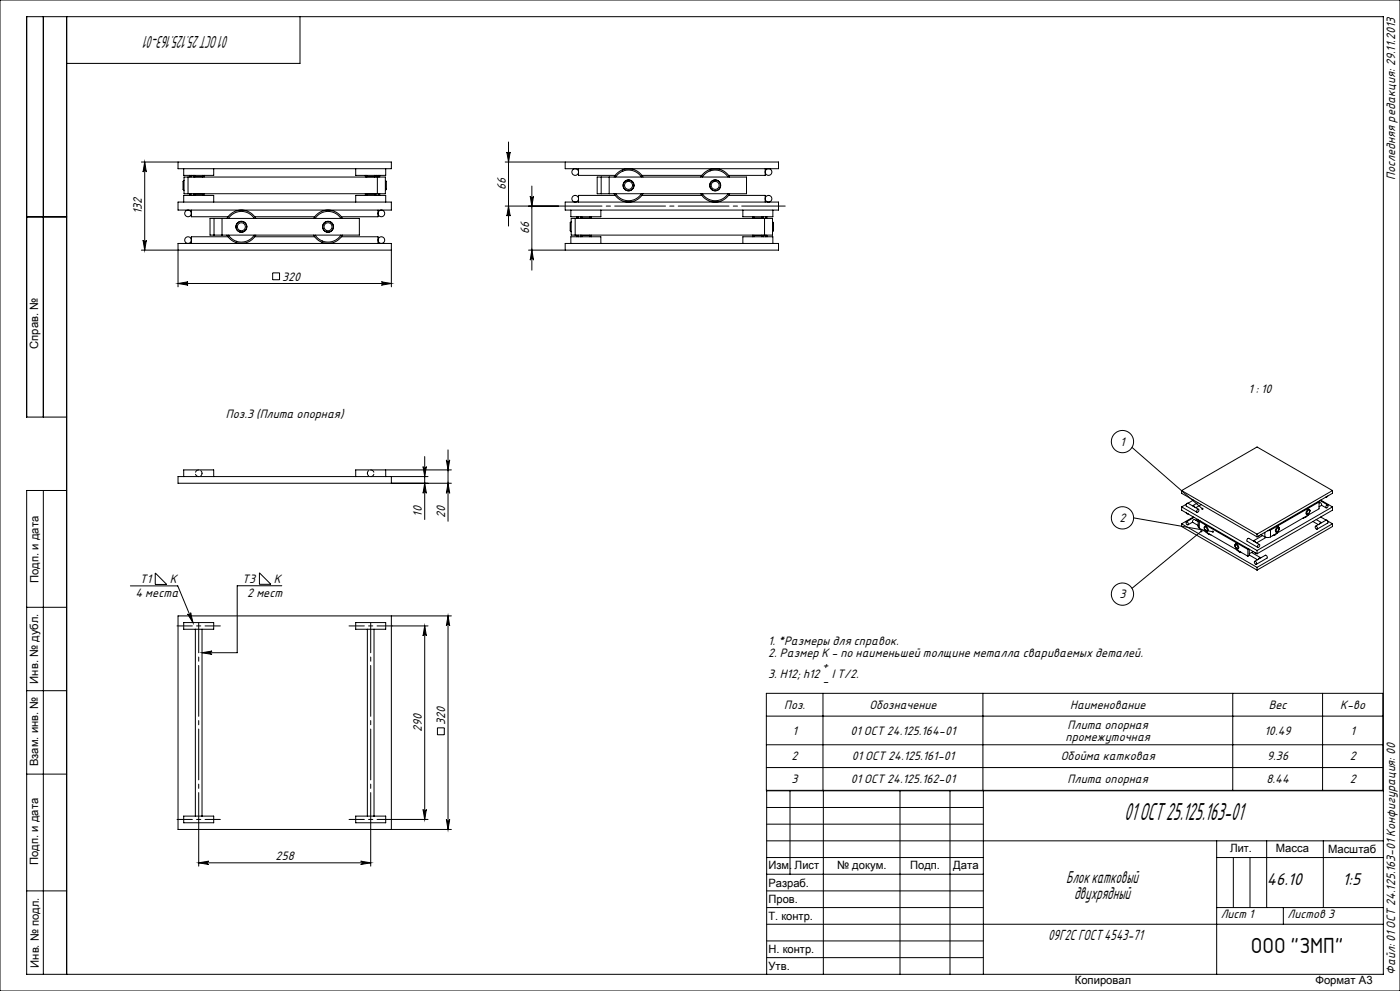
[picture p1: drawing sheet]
<svg xmlns="http://www.w3.org/2000/svg" width="420mm" height="297mm" viewBox="0 0 420 297" stroke-linecap="round" stroke-linejoin="round" font-family="sans-serif">
<g fill="none" stroke="#000" stroke-width=".3">
<path d="M0 0h420v297h-420zM13 5v120M20 5v287M90 5v14h-70M43.4 48.6l.5 3a.5 .5 0 0 0-.5-.5 .5 .5 0 0 0-.5 .5zM43.4 48.6v26.4M53.4 48.6v2h64v-2h-75M55.1 50.6v2h9v-2M55.2 54.1l-.3 .3v2.4l.3 .3M56.4 53.1v5M56.9 58.1v.5M56.9 52.6v.5"/>
<path d="M57.3 52.6v.5M57.3 58.1v.5M58 58.1v.5M58 52.6v.5M58.4 52.6v.5M58.4 58.1v.5M58.4 58.2h2.4M58.4 53h2.4M60.8 58.1v.5M60.8 52.6v.5M61.2 52.6v.5M61.2 58.1v.5"/>
<path d="M106.7 50.6v2h9v-2M109.6 58.1v.5M109.6 52.6v.5M110 52.6v.5M110 58.1v.5M110 58.2h2.4M110 53h2.4M112.4 58.1v.5M112.4 52.6v.5M112.8 52.6v.5M112.8 58.1v.5M113.2 53.1h2.4v5h-2.4"/>
<path d="M113.2 53.1h-58v5h58M113.2 53.1v5M113.5 58.1v.5M113.5 52.6v.5M113.9 52.6v.5M113.9 58.1v.5M115.6 54.1l.3 .3v2.4l-.3 .3M151.6 48.6h82v2h-64v-2M152.1 45.6a.5 .5 0 0 0 .5 .4 .5 .5 0 0 0 .5-.4l-.5 3zM152.6 42.6v25.2M159.1 58.8a.5 .5 0 0 0 .5 .4 .5 .5 0 0 0 .5-.4l-.5 3zM159.6 55.8v25.2"/>
<path d="M173.6 50.6v2h11M180.4 53.1h2.4M180.4 58.1h2.4M180.4 53.1h-1.2v5h1.2M180.4 53.1v5M182.8 53.1h41.2v5h-41.2M182.8 53.1v5M184.2 53.1a5 5 0 0 1 8.7 0M184.2 58.1a5 5 0 0 0 8.7 0M184.6 58.6h-11v2M184.7 53.1a4.6 4.6 0 0 1 7.7 0M184.7 58.1a4.6 4.6 0 0 0 7.7 0"/>
<path d="M192.6 58.6h18M192.6 52.6h18M210.2 53.1a5 5 0 0 1 8.7 0M210.2 58.1a5 5 0 0 0 8.7 0M210.7 53.1a4.6 4.6 0 0 1 7.7 0M210.7 58.1a4.6 4.6 0 0 0 7.7 0M218.6 58.6h11v2M229.6 50.6v2h-11M8 65h12M42.9 72a.5 .5 0 0 0 .5 .4 .5 .5 0 0 0 .5-.4l-.5 3zM53.4 60.6h64v2.4h-64zM55.1 60.6v-2h9v2"/>
<path d="M57.4 63v2h11M64.2 65.5h2.4M64.2 70.5h2.4M64.2 65.5h-1.2v5h1.2M64.2 65.5v5M66.6 65.5v5M66.6 65.5h41.2v5h-41.2M68.1 70.5a5 5 0 0 0 8.6 0M68.1 65.5a5 5 0 0 1 8.6 0M68.4 71h-11v2M68.5 70.5a4.6 4.6 0 0 0 7.8 0M68.5 65.5a4.6 4.6 0 0 1 7.8 0"/>
<path d="M76.4 71h18M76.4 65h18M94.1 70.5a5 5 0 0 0 8.6 0M94.1 65.5a5 5 0 0 1 8.6 0M94.5 70.5a4.6 4.6 0 0 0 7.8 0M94.5 65.5a4.6 4.6 0 0 1 7.8 0M102.4 71h11v2M106.7 60.6v-2h9v2M113.4 63v2h-11M117.4 75h-75M151.6 61.8h16M152.6 61.8l.5 3a.5 .5 0 0 0-.5-.5 .5 .5 0 0 0-.5 .5z"/>
<path d="M159.6 75l.5 3a.5 .5 0 0 0-.5-.5 .5 .5 0 0 0-.5 .5zM169.6 75v-2h64v2h-75M169.6 60.6h64v2.4h-64zM171.3 63v2h9v-2M171.3 73v-2h9v2M171.4 66.5l-.3 .3v2.4l.3 .3M172.6 65.5v5M173.1 70.5v.5M173.1 65v.5M173.5 65v.5M173.5 70.5v.5M174.2 70.5v.5"/>
<path d="M174.2 65v.5M174.6 65v.5M174.6 70.5v.5M174.6 70.6h2.4M174.6 65.4h2.4M177 70.5v.5M177 65v.5M177.4 65v.5M177.4 70.5v.5M222.9 63v2h9v-2M222.9 73v-2h9v2M225.8 70.5v.5"/>
<path d="M225.8 65v.5M226.2 65v.5M226.2 70.5v.5M226.2 70.6h2.4M226.2 65.4h2.4M228.6 70.5v.5M228.6 65v.5M229 65v.5M229 70.5v.5M229.4 65.5h2.4v5h-2.4M229.4 65.5h-58v5h58M229.4 65.5v5"/>
<path d="M229.7 70.5v.5M229.7 65v.5M230.1 65v.5M230.1 70.5v.5M231.8 66.5l.3 .3v2.4l-.3 .3M53.4 85l3-.5a.5 .5 0 0 0-.5 .5 .5 .5 0 0 0 .5 .5zM53.4 86v-13h64v13M53.4 85h64M81.8 81.8h2.1v2h-2.1zM114.4 84.5l3 .5-3 .5a.5 .5 0 0 0 .5-.5 .5 .5 0 0 0-.5-.5zM20 125h-12v-120h407v287h-407v-145h12M126.9 139.8a.5 .5 0 0 0 .5 .5 .5 .5 0 0 0 .5-.5l-.5 3z"/>
<path d="M127.4 136.8v18.9M133.9 137.8a.5 .5 0 0 0 .5 .5 .5 .5 0 0 0 .5-.5l-.5 3zM134.4 134.8v21.4M339.6 134.1l21.1 18.4M13 147v145M55.1 142.8v-2h9v2M115.7 140.8v2M117.4 142.8v2M127.4 144.8l.5 3a.5 .5 0 0 0-.5-.4 .5 .5 0 0 0-.5 .4zM128.4 142.8h-75v2h82M134.4 144.8l.5 3a.5 .5 0 0 0-.5-.4 .5 .5 0 0 0-.5 .4zM135.4 140.8h-28.7v2"/>
<path d="M340.1 155.2l23.8 4.1M354.5 147v.8l22.6 13.1M354.5 151.9v1l22.6 13.1M354.5 157v.8l22.6 13.1M354.5 147l22.6 13.1M354.5 147l22.6-13 22.6 13M354.5 157l22.6 13M354.5 151.9l22.6 13.1M355.9 156.4l.5 .2a.37 .37 0 0 1 .1 .5 .37 .37 0 0 1-.4 .2 .37 .37 0 0 1-.3-.4zM355.9 153.7l.5 .3M355.9 151.1l-1.4 .8M356.4 150.8l-.5 .2v.7l3.2 1.8"/>
<path d="M356.4 150.8l3.2 1.9M356.4 154h.1M357.8 151.6l.3-.1 .3 .5M357.8 156.5l-1.4 .8M358 154.9l-3.5 2.1M358 149.9l-1.6 .9M358.2 155.1l-2.3 1.3M359.2 152.8a.31 .31 0 0 1 .5 0 .31 .31 0 0 1-.1 .4 .35 .35 0 0 1-.6 .3 .35 .35 0 0 1 .1-.6zM359.2 155.6l-.5 .3M359.4 150.7l-1.6 .8M359.4 156.3l-1.1-.6-.6 .6 .1 .2 1.6 1M359.8 156.2l-.4-.4v2.1l.4 .4"/>
<path d="M359.8 156.2l14.6 8.5M359.8 156.2v2.1M359.8 158.3l14.6 8.4M360 156.1l-.2 .1M360.4 151.2l-1.7 1M360.4 159.2l-20.8 17.1M361.4 158.1a.54 .54 0 0 1 .7 .2 .54 .54 0 0 1-.3 .7l-.4-.5zM361.4 157.8a.85 .85 0 0 1 .9 .4 .85 .85 0 0 1-.2 1l-.6-.5zM361.5 157.7h.1M361.6 157.7l-.3 .6M361.7 159h.7M361.8 159.4l1.3 .8"/>
<path d="M362.3 159.1h.1M362.4 160l.9 .3M379.5 159.6v1.3M380.9 158.7l.2 .2M381.1 158.9l-.8 .2M381.1 158.9v2M382.7 159.3h.5M382.7 159.3l.1 .1M383 158.2a.47 .47 0 0 1 .7-.1 .47 .47 0 0 1 0 .7l-.2 .3a.49 .49 0 0 1-.8 .3 .49 .49 0 0 1 0-.8zM383.2 158.4a.39 .39 0 0 1 .6 0 .39 .39 0 0 1-.2 .6 .39 .39 0 0 1-.6 .3 .39 .39 0 0 1 0-.7zM383.3 159.7l-1.4 .7M383.3 159.2l-.1 .1"/>
<path d="M383.4 157.9l.3 .2v.4M383.5 157.9l.1 .1M391 155.2h.1M391.8 154.9l-.8 .3M391.9 154l.1 .1M392.2 152.9a.47 .47 0 0 1 .7-.1 .47 .47 0 0 1 0 .7l-.2 .3a.49 .49 0 0 1-.8 .3 .49 .49 0 0 1 0-.8zM392.4 153a.39 .39 0 0 1 .6 .1 .39 .39 0 0 1-.3 .6 .39 .39 0 0 1-.6 .2 .39 .39 0 0 1 .1-.6zM392.5 154.4l-1.4 .7M392.5 153.9l-.6 .1M392.6 152.6l.3 .2v.4M392.7 152.6l.1 .1M393.9 156.3l1.6 .9"/>
<path d="M394.6 157.7l.5 .3a.37 .37 0 0 1 .2 .5 .37 .37 0 0 1-.5 .1 .37 .37 0 0 1-.2-.5zM394.9 155.7l1.5 .9M395.5 150.3l.2 .2M395.7 150.7h.5l.3 .5-.1 .3-.7 .4M395.7 150.5l-14.6 8.4M395.7 150.5v2l-14.6 8.4M396 150l2.3 1.3M396.2 154.9l1.6 1M396.2 149.9l3.5 2M396.5 156.7l-.3-.1-.4 .4M396.5 151.4l1.3 .8M397.8 148.9h.1"/>
<path d="M397.8 155.9l.5 .2 .1 .6-3.2 1.9M397.8 155.9l-3.1 1.8M397.9 151.5a.34 .34 0 0 1 .6 0 .34 .34 0 0 1-.2 .5 .33 .33 0 0 1-.5 .2 .33 .33 0 0 1 0-.6zM398.3 148.7l-.5 .2M398.3 156.2l1.4 .8M399.7 147v.8l-22.6 13.1M399.7 151.9v1l-22.6 13.1M399.7 157v.8l-22.6 13.1M399.7 147l-22.6 13.1M399.7 157l-22.6 13M399.7 151.9l-22.6 13.1M39.1 175.6h14.2l4.6 11"/>
<path d="M46.6 171.7l3.4 3.5h-3.4zM77.8 171.7l3.5 3.4h-3.5zM84.5 175.5h-13.3v20.1h-10.6M370.6 163.1a.85 .85 0 0 1 .9 .4 .85 .85 0 0 1-.2 1l-.7-.6zM370.6 163.4a.53 .53 0 0 1 .7 .2 .53 .53 0 0 1-.3 .7l-.5-.5zM370.7 163h.1M370.8 163l-.3 .6M370.9 164.3l.4 .2 .3-.2M371 164.7l1.3 .8M371.5 164.4h.1M371.6 165.3l.9 .3M374.4 164.7v2"/>
<path d="M374.6 164.5l-.2 .2M374.8 166.3l2.4 1.5M374.8 164.6v1.9l-.4 .2M375.5 165.6l2.6 1.5M376 165.3l-1.2 .7M376 162.1h.4l.3 .4M376.4 168.3l.5 .2a.37 .37 0 0 1 .1 .5 .37 .37 0 0 1-.5 .2 .37 .37 0 0 1-.2-.5zM376.4 165.6l.5 .2M376.4 168.2l3.2-1.8 .5 .3v.6l-3.2 1.8M376.9 165.8h.1M377.1 160.1v.8M377.1 165v1"/>
<path d="M377.1 170v.9M377.3 160.8h.1M377.5 163.3a.31 .31 0 0 1 .4 0 .31 .31 0 0 1-.1 .5 .35 .35 0 0 1-.5 .2 .35 .35 0 0 1 .1-.6zM377.8 163.2l-3.2-1.9-.5 .4v.5l3.2 1.8M377.8 160.5l-.5 .3M378.2 167.2h-.3l-.3 .4M378.3 160.2l1.2 .7M378.8 160.5l-2.7 1.6M379.5 160.9l.7 .2 .9-.2M379.8 161.1l-2.8 1.6M382.6 160.2l-.8 .3M8 182h12"/>
<path d="M56.3 184a.5 .5 0 0 0 .6 .3 .5 .5 0 0 0 .3-.7l.7 3zM58.6 188.6h2M58.6 188.6h-3.5v-2h9v2h-3.5M58.6 188.6v56M60.6 195.6l3-.5a.5 .5 0 0 0-.5 .5 .5 .5 0 0 0 .5 .5zM60.6 188.6v56M110.2 188.6h2M110.2 188.6h-3.5v-2h9v2h-3.5M110.2 188.6v56M112.2 188.6v56M117.4 184.6v64M117.7 187.6h10.7"/>
<path d="M127.4 187.6v58M127.4 187.6l.5 3a.5 .5 0 0 0-.5-.5 .5 .5 0 0 0-.5 .5zM134.4 184.6l.5 3a.5 .5 0 0 0-.5-.5 .5 .5 0 0 0-.5 .5zM134.4 184.6v64M135.4 184.6h-82v64h82M8 207h12M131.2 218.1h2.1v2.1h-2.1zM229.9 207.8h185v29.1h-185zM229.9 214.6h185M246.9 207.8v29.1M294.9 207.8v29.1M369.8 207.8v29.1"/>
<path d="M396.8 207.8v29.1M8 232h12M229.9 223.2h185M229.9 230h185M237 237v25M247 237v55M270 237v55M285 237v55M295 237v55M415 237h-185v55M58.6 244.6h2M58.6 244.6h-3.5v2h9v-2h-3.5"/>
<path d="M59.6 258.6l3-.5a.5 .5 0 0 0-.5 .5 .5 .5 0 0 0 .5 .5zM59.6 246.6v13M59.6 258.6h51.6M108.2 258.1l3 .5-3 .5a.5 .5 0 0 0 .5-.5 .5 .5 0 0 0-.5-.5zM110.2 244.6h2M110.2 244.6h-3.5v2h9v-2h-3.5M111.2 246.6v13M117.7 245.6h10.7M126.9 242.6a.5 .5 0 0 0 .5 .5 .5 .5 0 0 0 .5-.5l-.5 3zM133.9 245.6a.5 .5 0 0 0 .5 .5 .5 .5 0 0 0 .5-.5l-.5 3zM230 257h65M230 242h65"/>
<path d="M230 247h65M230 252h185M365 252v40M365 257h50M370 257v15M375 257v15M380 252v20M397 252v20M8 267h12M230 262h65M230 267h65M230 272h65"/>
<path d="M230 277h185M365 272h50M385 272v5M230 282h65M230 287h65"/>
<circle cx="172.6" cy="51.6" r="1"/>
<circle cx="172.6" cy="59.6" r="1"/>
<circle cx="188.6" cy="55.6" r="1.65"/>
<circle cx="188.6" cy="55.6" r="1.6"/>
<circle cx="188.6" cy="55.6" r="1.2"/>
<circle cx="214.6" cy="55.6" r="1.65"/>
<circle cx="214.6" cy="55.6" r="1.6"/>
<circle cx="214.6" cy="55.6" r="1.2"/>
<circle cx="230.6" cy="59.6" r="1"/>
<circle cx="230.6" cy="51.6" r="1"/>
<circle cx="56.4" cy="64" r="1"/>
<circle cx="56.4" cy="72" r="1"/>
<circle cx="72.4" cy="68" r="1.65"/>
<circle cx="72.4" cy="68" r="1.2"/>
<circle cx="72.4" cy="68" r="1.6"/>
<circle cx="98.4" cy="68" r="1.2"/>
<circle cx="98.4" cy="68" r="1.65"/>
<circle cx="98.4" cy="68" r="1.6"/>
<circle cx="114.4" cy="72" r="1"/>
<circle cx="114.4" cy="64" r="1"/>
<circle cx="336.7" cy="132.3" r="3.3"/>
<circle cx="336.7" cy="155.2" r="3.3"/>
<circle cx="336.7" cy="178.1" r="3.3"/>
</g>
<path d="M53.1 187.6h13M104.7 187.6h13M66.1 245.6h-13M117.7 245.6h-13" fill="none" stroke="#000" stroke-width=".3" stroke-dasharray="15.2 1.3 1.3 1.3" stroke-dashoffset="10.6"/>
<path d="M111.2 186.6v60M59.6 246.6v-60" fill="none" stroke="#000" stroke-width=".3" stroke-dasharray="15.2 1.3 1.3 1.3" stroke-dashoffset="6.2"/>
<path d="M167.6 61.8h68" fill="none" stroke="#000" stroke-width=".3" stroke-dasharray="15.2 1.3 1.3 1.3" stroke-dashoffset="2.2"/>
<g fill="#000">
<path d="M152.1 45.6a.5 .5 0 0 0 .5 .4 .5 .5 0 0 0 .5-.4l-.5 3zM152.6 61.8l.5 3a.5 .5 0 0 0-.5-.5 .5 .5 0 0 0-.5 .5zM159.1 58.8a.5 .5 0 0 0 .5 .4 .5 .5 0 0 0 .5-.4l-.5 3zM159.6 75l.5 3a.5 .5 0 0 0-.5-.5 .5 .5 0 0 0-.5 .5zM133.9 137.8a.5 .5 0 0 0 .5 .5 .5 .5 0 0 0 .5-.5l-.5 3zM134.4 144.8l.5 3a.5 .5 0 0 0-.5-.4 .5 .5 0 0 0-.5 .4zM126.9 139.8a.5 .5 0 0 0 .5 .5 .5 .5 0 0 0 .5-.5l-.5 3zM127.4 144.8l.5 3a.5 .5 0 0 0-.5-.4 .5 .5 0 0 0-.5 .4zM127.4 187.6l.5 3a.5 .5 0 0 0-.5-.5 .5 .5 0 0 0-.5 .5zM126.9 242.6a.5 .5 0 0 0 .5 .5 .5 .5 0 0 0 .5-.5l-.5 3z"/>
<path d="M42.9 72a.5 .5 0 0 0 .5 .4 .5 .5 0 0 0 .5-.4l-.5 3zM43.4 48.6l.5 3a.5 .5 0 0 0-.5-.5 .5 .5 0 0 0-.5 .5z"/>
<path d="M53.4 85l3-.5a.5 .5 0 0 0-.5 .5 .5 .5 0 0 0 .5 .5zM114.4 84.5l3 .5-3 .5a.5 .5 0 0 0 .5-.5 .5 .5 0 0 0-.5-.5z"/>
<path d="M360.5 152.3v.5l.5-.1-.3-.2 .3 .2v-.4zM363.6 159.1v.5h.5l.1-.2-.3-.1 .3 .1-.1-.2zM360.2 159a.33 .33 0 0 0 0 .4 .33 .33 0 0 0 .4 0 .33 .33 0 0 0 .1-.4l-.3 .2 .3-.2zM56.3 184a.5 .5 0 0 0 .6 .3 .5 .5 0 0 0 .3-.7l.7 3zM60.6 195.6l3-.5a.5 .5 0 0 0-.5 .5 .5 .5 0 0 0 .5 .5z"/>
<path d="M108.2 258.1l3 .5-3 .5a.5 .5 0 0 0 .5-.5 .5 .5 0 0 0-.5-.5zM59.6 258.6l3-.5a.5 .5 0 0 0-.5 .5 .5 .5 0 0 0 .5 .5z"/>
<path d="M133.9 245.6a.5 .5 0 0 0 .5 .5 .5 .5 0 0 0 .5-.5l-.5 3zM134.4 184.6l.5 3a.5 .5 0 0 0-.5-.5 .5 .5 0 0 0-.5 .5z"/>
</g>
<path d="M60.6 141.8a1 1 0 0 0-1.4-.9 1 1 0 0 0-.2 1.7 1 1 0 0 0 1.6-.5v-.3M110.2 141.8a1 1 0 0 1 1.4-.9 1 1 0 0 1 .2 1.7 1 1 0 0 1-1.6-.5v-.3" fill="none" stroke="#000" stroke-width=".3" stroke-dasharray="1.3 .6" stroke-dashoffset=".4"/>
<text font-size="7.3" x="337.2" y="245.9">01 ОСТ 25.125.163-01</text>
<text font-size="6.3" x="375.2" y="285.5">ООО &quot;ЗМП&quot;</text>
<g font-size="5.1">
<text x="68.6" y="10.7" transform="rotate(-180 68.6 10.7)">01 ОСТ 25.125.163-01</text>
<text x="319.9" y="264.5">Блок катковый</text>
<text x="322.2" y="269.5">двухрядный</text>
<text x="380.1" y="265.3">46.10</text>
<text x="402.8" y="265.3">1:5</text>
</g>
<text font-size="4.4" x="314.4" y="281.8">09Г2С ГОСТ 4543-71</text>
<g font-size="3.7">
<text x="151.7" y="57" transform="rotate(-90 151.7 57)">66</text>
<text x="418.5" y="54.1" transform="rotate(-90 418.5 54.1)">Последняя редакция: 29.11.2013</text>
<text x="42.6" y="64.2" transform="rotate(-90 42.6 64.2)">132</text>
<text x="158.7" y="70.2" transform="rotate(-90 158.7 70.2)">66</text>
<text x="84.6" y="84.1">320</text>
<text x="374.5" y="117.8">1 : 10</text>
<text x="67.8" y="125.4">Поз.3 (Плита опорная)</text>
<text x="336.1" y="133.6">1</text>
<text x="126.6" y="154.8" transform="rotate(-90 126.6 154.8)">10</text>
<text x="133.6" y="155.3" transform="rotate(-90 133.6 155.3)">20</text>
<text x="335.8" y="156.5">2</text>
<text x="40.6" y="178.9">4 места</text>
<text x="41.9" y="174.8">Т1</text>
<text x="50.9" y="174.8">К</text>
<text x="72.7" y="174.7">Т3</text>
<text x="74.2" y="178.9">2 мест</text>
<text x="82.2" y="174.7">К</text>
<text x="335.8" y="179.3">3</text>
<text x="230.5" y="193.3">1. *Размеры для справок.</text>
<text x="230.5" y="196.9">2. Размер К - по наименьшей толщине металла свариваемых деталей.</text>
<text x="230.5" y="203.3">3. H12; h12</text>
<text x="246.8" y="200.4">+</text>
<text x="249.5" y="203.3">I T/2.</text>
<text x="246.8" y="205.4">-</text>
<text x="235.3" y="212.5">Поз.</text>
<text x="260.8" y="212.5">Обозначение</text>
<text x="321.1" y="212.5">Наименование</text>
<text x="380.6" y="212.5">Вес</text>
<text x="402.1" y="212.5">К-во</text>
<text x="126.6" y="219.3" transform="rotate(-90 126.6 219.3)">290</text>
<text x="133.6" y="217.4" transform="rotate(-90 133.6 217.4)">320</text>
<text x="237.7" y="220.2">1</text>
<text x="255.1" y="220.2">01 ОСТ 24.125.164-01</text>
<text x="319.7" y="222">промежуточная</text>
<text x="320.3" y="218.4">Плита опорная</text>
<text x="379.4" y="220.2">10.49</text>
<text x="405.2" y="220.2">1</text>
<text x="237.5" y="227.9">2</text>
<text x="255.5" y="227.9">01 ОСТ 24.125.161-01</text>
<text x="318.2" y="227.9">Обойма катковая</text>
<text x="380.2" y="227.9">9.36</text>
<text x="404.9" y="227.9">2</text>
<text x="237.5" y="234.7">3</text>
<text x="255.2" y="234.7">01 ОСТ 24.125.162-01</text>
<text x="320.3" y="234.7">Плита опорная</text>
<text x="379.9" y="234.7">8.44</text>
<text x="404.9" y="234.7">2</text>
<text x="82.7" y="257.8">258</text>
<text x="418.5" y="292.1" transform="rotate(-90 418.5 292.1)">Файл: 01 ОСТ 24.125.163-01 Конфигурация: 00</text>
</g>
<g font-size="3.6">
<text x="366.2" y="275.3">Лист 1</text>
<text x="386.3" y="275.2">Листов 3</text>
</g>
<g font-size="3.4">
<text x="11.5" y="104.5" transform="rotate(-90 11.5 104.5)">Справ. №</text>
<text x="11.6" y="174.7" transform="rotate(-90 11.6 174.7)">Подп. и дата</text>
<text x="11.4" y="204.9" transform="rotate(-90 11.4 204.9)">Инв. № дубл.</text>
<text x="11.4" y="229.6" transform="rotate(-90 11.4 229.6)">Взам. инв. №</text>
<text x="369" y="255.5">Лит.</text>
<text x="382.8" y="255.5">Масса</text>
<text x="398.4" y="255.8">Масштаб</text>
<text x="11.4" y="259.2" transform="rotate(-90 11.4 259.2)">Подп. и дата</text>
<text x="230.5" y="260.4">Изм.</text>
<text x="238.4" y="260.4">Лист</text>
<text x="251.1" y="260.4">№ докум.</text>
<text x="273" y="260.4">Подп.</text>
<text x="286" y="260.4">Дата</text>
<text x="230.5" y="265.7">Разраб.</text>
<text x="230.5" y="275.7">Т. контр.</text>
<text x="230.6" y="270.7">Пров.</text>
<text x="230.6" y="285.7">Н. контр.</text>
<text x="11.6" y="290" transform="rotate(-90 11.6 290)">Инв. № подл.</text>
<text x="230.6" y="290.8">Утв.</text>
<text x="322.5" y="295">Копировал</text>
<text x="394.6" y="295">Формат А3</text>
</g>
</svg>
